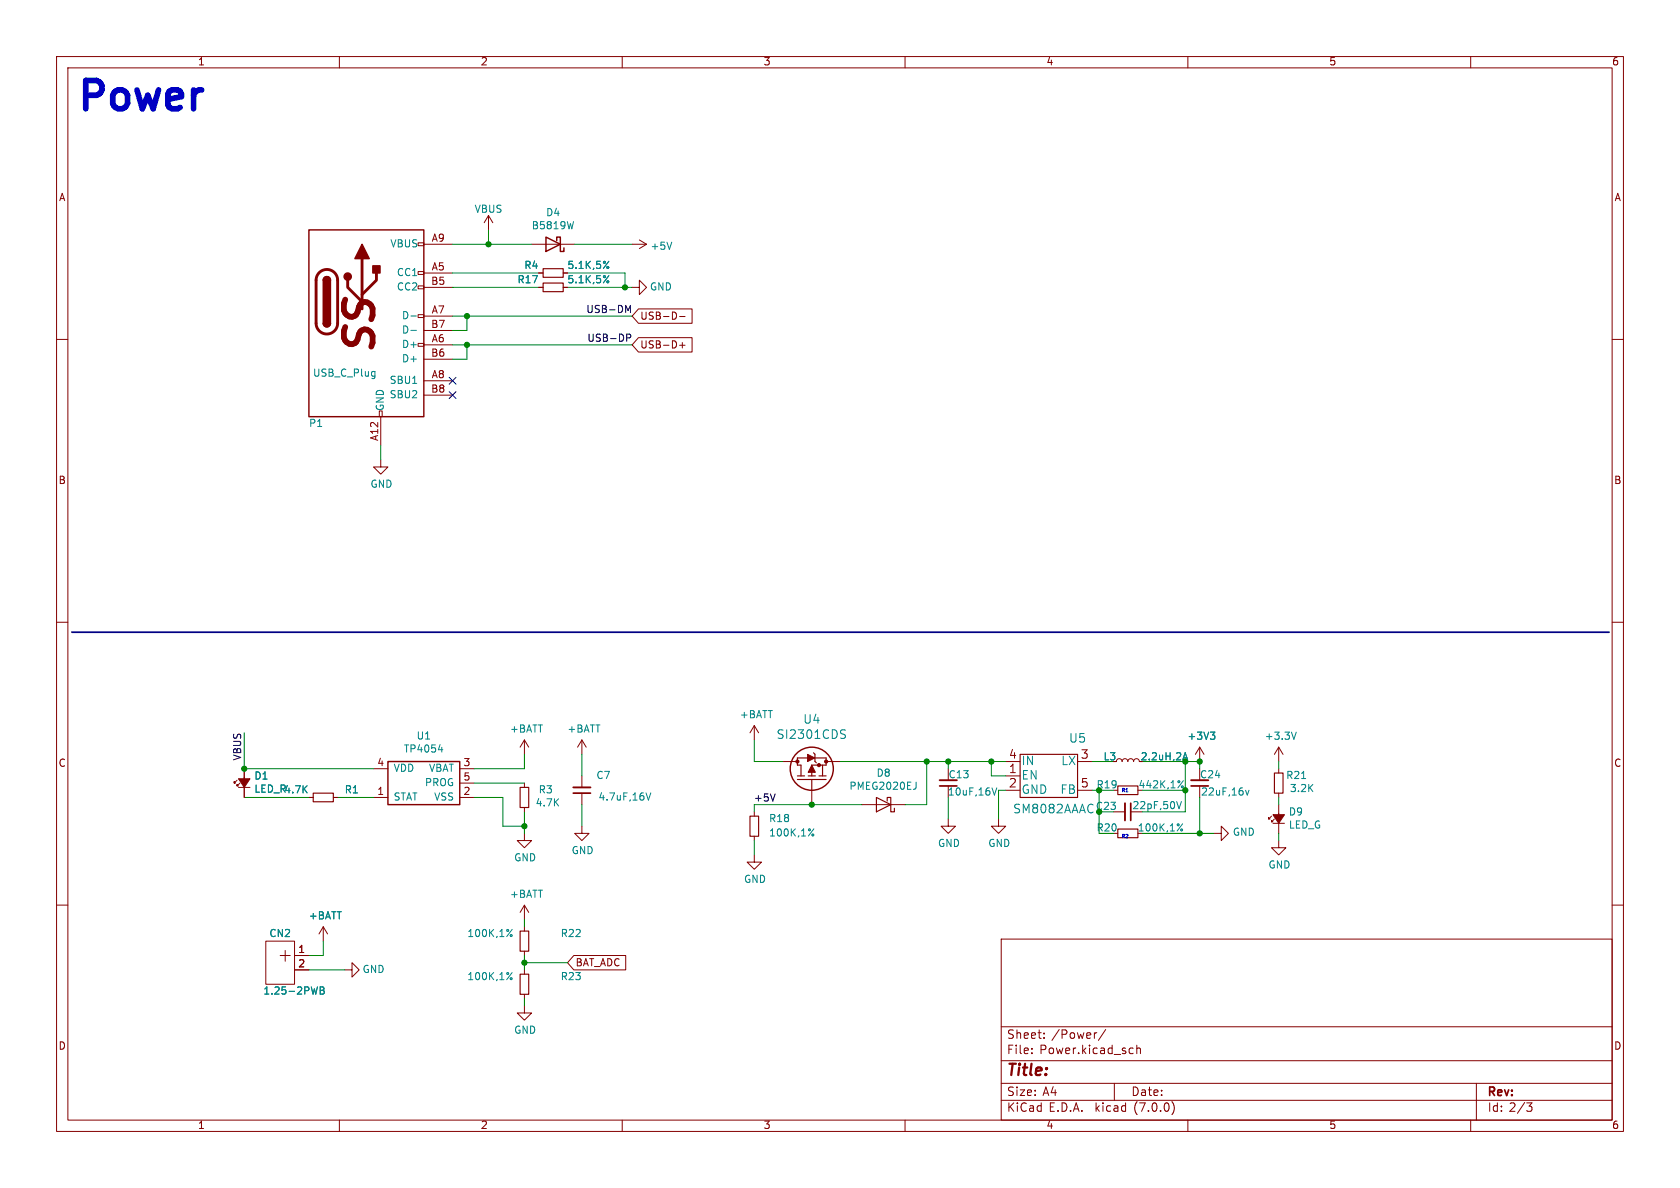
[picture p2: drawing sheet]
<svg xmlns="http://www.w3.org/2000/svg" width="297mm" height="210mm" viewBox="0 0 297 210" stroke-linecap="round" stroke-linejoin="round" font-family="sans-serif">
<g fill="none" stroke="#840000" stroke-width=".18">
<path d="M10 10h277v190h-277zM12 12h273v186h-273zM60 10v2M110 10v2M160 10v2M210 10v2M260 10v2M86.4 38.1l-.8 1.3M86.4 38.1v2.5M86.4 38.1l.7 1.3M10 60h2M73.9 55.6h1v.5h-1z"/>
<path d="M73.9 50.5h1v.6h-1zM73.9 48h1v.5h-1zM73.9 42.9h1v.5h-1zM74.9 48.3h5.1M74.9 55.9h5.1M74.9 43.2h5.1M74.9 50.8h5.1M74.9 58.4h5.1M94 43.2h7.6M95.2 48.3h.8M95.2 50.8h.8M99.6 48.3h.7"/>
<path d="M99.6 50.8h.7M111.8 50.8h1.2v-1.3l1.3 1.3-1.3 1.3v-1.3M111.8 43.2h2.5M112.9 54.6h9.5v2.6h-9.5l-1.1-1.3zM112.9 59.7h9.5v2.5h-9.5l-1.1-1.2zM113 42.4l1.3 .8M114.3 43.2l-1.3 .7M120.1 56h1M285 60h2M67.1 72.6h.5v1.1h-.5zM67.3 73.7v5M73.9 60.7h1v.5h-1z"/>
<path d="M74.9 61h5.1M74.9 67.3h5.1M74.9 63.5h5.1M74.9 69.9h5.1M120.1 61h1M120.6 60.5v1M67.3 81.3v1.3h1.3l-1.3 1.2-1.3-1.2h1.3M10 110h2M285 110h2M41.9 137.9l-.5 .5v-.2v.2h.3M42.2 139.2h2M42.4 138.4l-.5 .5v-.2v.2h.3"/>
<path d="M43.2 135.9v5.1M66 135.9h2.6M81.3 135.9h2.5M81.3 138.4h2.5M92.7 130.8v2.6M92.7 138.4v.8M92.7 130.8l-.8 1.3M92.7 130.8l.8 1.3M102.9 130.8l-.8 1.3M102.9 130.8v2.6M102.9 137.2v2M102.9 130.8l.7 1.3"/>
<path d="M133.3 128.3v2.5M133.3 128.3l-.7 1.2M133.3 128.3l.8 1.2M138.4 134.6h2.6M143.5 139.7v2.5M146 134.6h2.6M167.6 135.9v2M167.6 138.9v2.1M177.8 137.2h2.5M177.8 139.7h2.5M177.8 134.6h2.5M190.5 139.7h2.5"/>
<path d="M190.5 134.6h2.5M196.8 139.7h.8M197.4 134.6l.1-.3 .4-.2 .3 .2 .2 .3 .1-.3 .3-.2 .4 .1 .2 .4 .2-.4 .4-.1 .3 .2 .1 .3 .2-.3 .4-.2 .3 .2 .1 .3M212.1 132.1v2.5M212.1 135.9v2M212.1 138.9v2.1M212.1 132.1l-.8 1.3M212.1 132.1l.8 1.3M226.1 132.1v2.5M226.1 135.9v.8M226.1 132.1l-.8 1.3M226.1 132.1l.7 1.3"/>
<path d="M10 160h2M54.6 141h.8M58.9 141h.8M66 141h2.6M81.3 141h2.5M92.7 147.3v1.3h1.3l-1.3 1.3-1.3-1.3h1.3M92.7 142.7v.8M102.9 146.1v1.2h1.2l-1.2 1.3-1.3-1.3h1.3M102.9 140.2v2M133.3 151.1v1.3h1.3l-1.3 1.3-1.2-1.3h1.2M133.3 143.5v.8M133.3 147.8v.8"/>
<path d="M152.4 142.2h7.6M167.6 144.8v1.3h1.3l-1.3 1.2-1.2-1.2h1.2M176.5 144.8v1.3h1.3l-1.3 1.2-1.2-1.2h1.2M196.8 143.5h2.1M196.8 147.3h.8M214.6 147.3h1.3v-1.2l1.3 1.2-1.3 1.3v-1.3M224.8 144.3l-.5 .5v-.3v.3h.2M225 145.5h2.1M225.3 144.8l-.5 .5v-.3v.3h.2M226.1 148.6v1.3h1.2l-1.2 1.2-1.3-1.2h1.3M226.1 140.2v.8M226.1 142.2v5.1"/>
<path d="M285 160h2M47 166.4h5.1v7.6h-5.1zM49.5 168.9h1.8M50.4 168v1.9M52.1 168.9h2.5M52.1 171.5h2.5M57.1 163.8l-.7 1.3M57.1 163.8v2.6M57.1 163.8l.8 1.3M61 171.5h1.2v-1.3l1.3 1.3-1.3 1.2v-1.2M92.7 177.8v1.3h1.3l-1.3 1.2-1.3-1.2h1.3M92.7 160v2.6"/>
<path d="M92.7 163.8v.8M92.7 168.1v.8M92.7 171.5v.7M92.7 175.8v.7M92.7 160l-.8 1.3M92.7 160l.8 1.3M101.4 168.9h9.2v2.6h-9.2l-1.1-1.3zM177 166h108v32h-108zM60 198v2M110 198v2M160 198v2M177 194.5h108"/>
<path d="M177 191.5h108M177 187.5h108M177 181.5h108M182.4 186.1v.2M182.4 185.3v.2M184.6 183.4v.2M184.6 182.6v.2M193.8 182.6h.1M195.5 182l-1.3 1.9M197 191.5v3M199.9 185.3h.4M200.3 186.2l-.4 .1"/>
<path d="M201 185.4l.2-.1h.3l.1 1M201 184.8v1.5M207.2 194.7a1.72 1.72 0 0 1 0 2.3M210 198v2M260 198v2M261 191.5v6.5M269.9 195h.9l-.5 .5 .5 .2v.5l-.3 .3h-.4"/>
</g>
<g fill="none" stroke="#840000" stroke-width=".2">
<path d="M96 50h3.6v1.6h-3.6zM96 47.5h3.6v1.5h-3.6zM91.9 139.2h1.6v3.5h-1.6zM141 137.8h5M141 137.2h1.2M141.6 137.2v-1.9h-.6v-1.3h5v1.3h-2.5v1.9M142.9 137.2h1.2M143.5 137.8v1.9M143.8 133.1l.3 .2v1.3l.2 .2M144.8 137.2h1.2M145.4 135.3v1.9M180.3 133.4h10.2v7.6h-10.2z"/>
<path d="M197.6 138.9h3.6v1.6h-3.6zM225.3 136.7h1.5v3.5h-1.5zM55.4 140.2h3.5v1.5h-3.5zM132.6 144.3h1.5v3.5h-1.5zM154.9 141l2.6 1.2-2.6 1.3zM156.8 141.6v-.6h.7v2.5h.6v-.6M197.6 146.6h3.6v1.5h-3.6zM91.9 172.2h1.6v3.6h-1.6zM91.9 164.6h1.6v3.5h-1.6z"/>
</g>
<g fill="none" stroke="#008484" stroke-width=".18">
<path d="M101.4 39.2l-.3 1.2M72.6 55.9h1M72.6 58.4h1M107.5 49.6l.1 .2-.1 .2M107.5 47.1l.1 .2-.1 .2M107.6 48.7l-.9 1.3M107.6 46.2l-.9 1.3M118.8 42.8l-.5 1.3M66.2 65.7h.1M66.3 65.7v1l-.1 .2M66.3 66.4l-.1 .1M72.9 67.8h.8"/>
<path d="M77.5 132.5h.8M78.1 132.1v.9M148.9 129.7l.4 .2 .2 .3-.3 .3h-.4M148.9 129l.6 .1M162 138.3v.9l-.2 .3M175.4 139.3l.4 1.2 .4-1.2M208.9 139l.1-.1 .2 .2-.2 .2-.1-.1M209.2 138l-1 1.3M209.2 134h.6M209.5 133.1l.4 1.2M214 129.4h.8l-.5 .5M214.5 129.9l.3 .2v.4l-.3 .2"/>
<path d="M220.2 139.7l.3 .8 .3-.8M229.2 129.4l-.5 1.3M114.2 140.2l.4 1.2 .5-1.2M143.6 147.5l.1-.1 .2 .2-.2 .2-.1-.1M143.9 146.5l-1 1.3M208 141.7l.4 1.3 .5-1.3M208.8 146.6l.1-.1 .2 .2-.2 .2-.1-.1M209.1 145.6l-1 1.3M56.1 174.5l-.3 1.2M56.6 174.5h.4l.3 .2-.3 .4 .3 .1v.3l-.2 .2h-.5zM56.6 175.1h.4M90.2 172.9l.2-.1 .1 .2-.1 .2-.2-.1"/>
<path d="M90.2 165.3l.2-.1 .1 .2-.1 .2-.2-.1M90.5 171.9l-.9 1.3M90.5 164.3l-.9 1.3"/>
</g>
<path d="M101.3 139.2h3.1M166.1 137.9h3.1M210.6 137.9h3M198.9 142v3" fill="none" stroke="#840000" stroke-width=".33"/>
<path d="M166.1 138.9h3.1M210.6 138.9h3M101.3 140.2h3.1M199.9 142v3" fill="none" stroke="#840000" stroke-width=".3"/>
<g fill="#840000" stroke="#840000" stroke-width=".18">
<path d="M225 144h2.1l-1 1.5z"/>
<path d="M42.2 137.7h2l-1 1.5z"/>
<path d="M143.5 135.3l.6 1.2h-1.2z"/>
<path d="M142.8 133.4l1.2 .6-1.2 .6z"/>
<circle cx="144.8" cy="135.3" r=".28"/>
<circle cx="146" cy="134.6" r=".28"/>
<circle cx="141" cy="134.6" r=".28"/>
</g>
<g fill="none" stroke="#840000" stroke-width=".25">
<path d="M54.6 40.6h20.3v33.1h-20.3zM57.1 57.2a.64 .64 0 0 0 .7 .6 .64 .64 0 0 0 .6-.6M57.1 49.5a.64 .64 0 0 1 .7-.6 .64 .64 0 0 1 .6 .6M96.5 41.9l2.6 1.3-2.6 1.3zM98.4 42.5v-.6h.7v2.6h.6v-.7M68.6 134.6h12.7v7.6h-12.7z"/>
<circle cx="143.5" cy="135.9" r="3.8"/>
</g>
<path d="M56.4 48.2a1.9 1.9 0 0 1 2.1-.4 1.9 1.9 0 0 1 1.2 1.7v7.7a1.91 1.91 0 0 1-1.9 1.8 1.91 1.91 0 0 1-1.9-1.8v-7.8l.2-.7zM61.5 49.5v1.3l2.5 2.5M64 45.7v8.9M66.5 48.3v1.2l-2.5 2.6" fill="none" stroke="#840000" stroke-width=".51"/>
<g fill="#840000" stroke="#840000" stroke-width=".25">
<path d="M57.1 57.2h1.3a.64 .64 0 0 1-.6 .6 .64 .64 0 0 1-.7-.6z"/>
<path d="M57.1 49.5h1.3v7.7h-1.3z"/>
<path d="M57.3 49.1a.64 .64 0 0 1 .7-.2 .64 .64 0 0 1 .4 .6h-1.3z"/>
<path d="M64 43.2l1.3 2.5h-2.6z"/>
<path d="M65.9 47h1.3v1.3h-1.3z"/>
<circle cx="61.5" cy="48.9" r=".63"/>
</g>
<path d="M110.6 54l.4 .9 .5-.9v1.3M110.8 59.1h.5l.2 .2-.1 .4h-.6M137 140.3l-.4 1.3" fill="none" stroke="#000" stroke-width=".18"/>
<path d="M199.1 140h.3" fill="none" stroke="#0000c2" stroke-width=".18"/>
<path d="M12.7 111.8h271.8" fill="none" stroke="#000084" stroke-width=".3"/>
<g fill="none" stroke="#008400" stroke-width=".18">
<path d="M80 55.9h31.8M80 48.3h15.2M80 43.2h14M80 50.8h15.2M82.5 55.9v2.5h-2.5M86.4 40.6v2.6M100.3 48.3h10.2v2.5M100.3 50.8h11.5M101.6 43.2h10.2M67.3 78.7v2.6M80 61h31.8M82.5 61v2.5h-2.5"/>
<path d="M43.2 129.5v6.4h22.8M83.8 138.4h8.9M92.7 133.4v2.5h-8.9M102.9 133.4v3.8M133.3 130.8v3.8h5.1M148.6 134.6h29.2M163.8 134.6v7.6h-3.8M167.6 134.6v1.3M175.3 134.6v2.6h2.5M177.8 139.7h-1.3v5.1M193 134.6h3.8M193 139.7h1.3v7.6"/>
<path d="M201.9 134.6h10.2v1.3M201.9 139.7h7.6M209.5 134.6v8.9h-7.6M226.1 134.6v1.3M43.2 141h11.4M59.7 141h6.3M83.8 141h5.1v5.1h3.8M92.7 143.5v3.8M102.9 142.2v3.9M133.3 148.6v2.5M152.4 142.2h-19.1v1.3M167.6 141v3.8"/>
<path d="M201.9 147.3h12.7M212.1 141v6.3M226.1 141v1.2M226.1 147.3v1.3M54.6 171.5h6.4M57.1 166.4v2.5h-2.5M92.7 162.6v1.2M92.7 168.9v2.6M92.7 176.5v1.3M92.7 170.2h7.6"/>
</g>
<path d="M79.4 69.2l1.2 1.3M79.4 66.7l1.2 1.2M80.6 69.2l-1.2 1.3M80.6 66.7l-1.2 1.2" fill="none" stroke="#000084" stroke-width=".18"/>
<g fill="#008400" stroke="#008400" stroke-width=".18">
<circle cx="82.5" cy="55.9" r=".46"/>
<circle cx="82.5" cy="61" r=".46"/>
<circle cx="86.4" cy="43.2" r=".46"/>
<circle cx="110.5" cy="50.8" r=".46"/>
<circle cx="143.5" cy="142.2" r=".46"/>
<circle cx="163.8" cy="134.6" r=".46"/>
<circle cx="43.2" cy="135.9" r=".46"/>
<circle cx="92.7" cy="146.1" r=".46"/>
<circle cx="92.7" cy="170.2" r=".46"/>
<circle cx="167.6" cy="134.6" r=".46"/>
<circle cx="175.3" cy="134.6" r=".46"/>
<circle cx="212.1" cy="134.6" r=".46"/>
<circle cx="209.5" cy="134.6" r=".46"/>
<circle cx="209.5" cy="139.7" r=".46"/>
<circle cx="212.1" cy="147.3" r=".46"/>
</g>
<text font-size="7.1" fill="#840000" x="67.8" y="63.1" transform="rotate(-90 67.8 63.1)">SS</text>
<text font-size="7" fill="#0000c2" x="14" y="20.3">Power</text>
<text font-size="2.8" fill="#840000" x="178" y="190.8">Title:</text>
<g font-size="2.1" fill="#008484">
<text x="137.2" y="130.9">SI2301CDS</text>
<text x="141.9" y="128.2">U4</text>
<text x="188.9" y="131.6">U5</text>
<text x="180.6" y="135.6">IN</text>
<text x="187.5" y="135.6">LX</text>
<text x="180.6" y="138.1">EN</text>
<text x="180.6" y="140.6">GND</text>
<text x="187.4" y="140.6">FB</text>
<text x="179.1" y="144.1">SM8082AAAC</text>
</g>
<g font-size="2.1" fill="#840000">
<text x="178.3" y="136.9">1</text>
<text x="178.3" y="134.4">4</text>
<text x="191" y="134.4">3</text>
<text x="178.3" y="139.4">2</text>
<text x="191" y="139.4">5</text>
<text x="178" y="183.9">Sheet:</text>
<text x="185.9" y="183.9">/Power/</text>
<text x="178" y="186.6">File:</text>
<text x="183.8" y="186.6">Power.kicad_sch</text>
<text x="178" y="196.8">KiCad</text>
<text x="178" y="194">Size:</text>
<text x="184.3" y="194">A4</text>
<text x="185.4" y="196.8">E.D.A.</text>
<text x="193.7" y="196.8">kicad</text>
<text x="200" y="194">Date:</text>
<text x="200.6" y="196.8">(7.0.0)</text>
<text x="263" y="194.2">Rev:</text>
<text x="263" y="196.8">Id: 2/3</text>
</g>
<g font-size="1.8" fill="#840000">
<text x="35" y="11.8">1</text>
<text x="85" y="11.8">2</text>
<text x="135" y="11.8">3</text>
<text x="185" y="11.8">4</text>
<text x="235" y="11.8">5</text>
<text x="285" y="11.8">6</text>
<text x="10.4" y="35.8">A</text>
<text x="285.4" y="35.8">A</text>
<text x="76.3" y="42.9">A9</text>
<text x="76.2" y="50.5">B5</text>
<text x="76.3" y="48">A5</text>
<text x="76.2" y="58.2">B7</text>
<text x="76.3" y="55.6">A7</text>
<text x="113.2" y="56.8">USB-D-</text>
<text x="76.2" y="63.2">B6</text>
<text x="76.3" y="60.7">A6</text>
<text x="113.2" y="61.9">USB-D+</text>
<text x="76.2" y="69.6">B8</text>
<text x="76.3" y="67.1">A8</text>
<text x="67.1" y="78" transform="rotate(-90 67.1 78)">A12</text>
<text x="10.3" y="85.8">B</text>
<text x="285.3" y="85.8">B</text>
<text x="10.3" y="135.8">C</text>
<text x="66.6" y="135.6">4</text>
<text x="81.9" y="135.6">3</text>
<text x="195" y="134.7">L3</text>
<text x="201.6" y="134.7">2.2uH,2A</text>
<text x="285.3" y="135.8">C</text>
<text x="66.6" y="140.7">1</text>
<text x="81.9" y="140.7">2</text>
<text x="81.9" y="138.2">5</text>
<text x="52.7" y="168.7">1</text>
<text x="52.7" y="171.2">2</text>
<text x="101.8" y="171.1">BAT_ADC</text>
<text x="10.3" y="185.8">D</text>
<text x="285.3" y="185.8">D</text>
<text x="35" y="199.8">1</text>
<text x="85" y="199.8">2</text>
<text x="135" y="199.8">3</text>
<text x="185" y="199.8">4</text>
<text x="235" y="199.8">5</text>
<text x="285" y="199.8">6</text>
</g>
<g font-size="1.8" fill="#008484">
<text x="83.8" y="37.9">VBUS</text>
<text x="93.9" y="40.8">B5819W</text>
<text x="96.5" y="38.5">D4</text>
<text x="68.9" y="44">VBUS</text>
<text x="92.6" y="47.8">R4</text>
<text x="100.3" y="47.8">5.1K,5%</text>
<text x="114.9" y="44.4">+5V</text>
<text x="70" y="49.1">CC1</text>
<text x="70" y="51.6">CC2</text>
<text x="91.4" y="50.4">R17</text>
<text x="100.3" y="50.4">5.1K,5%</text>
<text x="114.8" y="51.6">GND</text>
<text x="70.9" y="56.7">D-</text>
<text x="70.9" y="59.2">D-</text>
<text x="70.9" y="61.8">D+</text>
<text x="70.9" y="64.3">D+</text>
<text x="55.3" y="66.9">USB_C_Plug</text>
<text x="68.8" y="68.1">SBU1</text>
<text x="68.8" y="70.7">SBU2</text>
<text x="54.6" y="75.8">P1</text>
<text x="68.1" y="72.6" transform="rotate(-90 68.1 72.6)">GND</text>
<text x="65.4" y="86.5">GND</text>
<text x="73.6" y="131">U1</text>
<text x="90.1" y="129.8">+BATT</text>
<text x="100.3" y="129.8">+BATT</text>
<text x="130.7" y="127.2">+BATT</text>
<text x="209.9" y="131.1">+3V3</text>
<text x="223.5" y="131.1">+3.3V</text>
<text x="69.6" y="136.7">VDD</text>
<text x="71.3" y="133.3">TP4054</text>
<text x="75.7" y="136.7">VBAT</text>
<text x="105.4" y="138">C7</text>
<text x="154.9" y="137.6">D8</text>
<text x="167.6" y="137.9">C13</text>
<text x="212.1" y="137.9">C24</text>
<text x="227.3" y="138">R21</text>
<text x="44.9" y="138.1">D1</text>
<text x="44.9" y="140.4">LED_R4.7K</text>
<text x="60.9" y="140.5">R1</text>
<text x="69.6" y="141.8">STAT</text>
<text x="75" y="139.3">PROG</text>
<text x="76.6" y="141.8">VSS</text>
<text x="94.6" y="142.8">4.7K</text>
<text x="95.2" y="140.5">R3</text>
<text x="105.7" y="141.8">4.7uF,16V</text>
<text x="150.1" y="139.9">PMEG2020EJ</text>
<text x="167.5" y="140.9">10uF,16V</text>
<text x="200.1" y="143.3">22pF,50V</text>
<text x="201.2" y="139.6">442K,1%</text>
<text x="212.3" y="140.9">22uF,16v</text>
<text x="228" y="140.3">3.2K</text>
<text x="135.9" y="145.6">R18</text>
<text x="135.9" y="148.1">100K,1%</text>
<text x="165.8" y="150">GND</text>
<text x="174.7" y="150">GND</text>
<text x="201.1" y="147.3">100K,1%</text>
<text x="217.9" y="148">GND</text>
<text x="227.8" y="144.4">D9</text>
<text x="227.8" y="146.7">LED_G</text>
<text x="90.8" y="152.5">GND</text>
<text x="101" y="151.3">GND</text>
<text x="224.2" y="153.8">GND</text>
<text x="90.1" y="159">+BATT</text>
<text x="131.5" y="156.3">GND</text>
<text x="47.6" y="165.9">CN2</text>
<text x="54.5" y="162.8">+BATT</text>
<text x="82.6" y="165.9">100K,1%</text>
<text x="99.1" y="165.9">R22</text>
<text x="64" y="172.3">GND</text>
<text x="82.6" y="173.5">100K,1%</text>
<text x="99.1" y="173.5">R23</text>
<text x="46.5" y="176.1">1.25-2PWB</text>
<text x="90.8" y="183">GND</text>
</g>
<g font-size="1.8">
<text x="103.5" y="55.5">USB-DM</text>
<text x="103.7" y="60.6">USB-DP</text>
<text x="42.8" y="134.6" transform="rotate(-90 42.8 134.6)">VBUS</text>
<text x="133.2" y="141.9">+5V</text>
</g>
<g font-size="1.8" fill="#008400">
<text x="193.7" y="143.4">C23</text>
<text x="193.8" y="139.6">R19</text>
<text x="193.8" y="147.3">R20</text>
</g>
<g font-size=".8" fill="#0000c2">
<text x="198.1" y="140.1">R1</text>
<text x="198.1" y="148.2">R2</text>
</g>
</svg>
